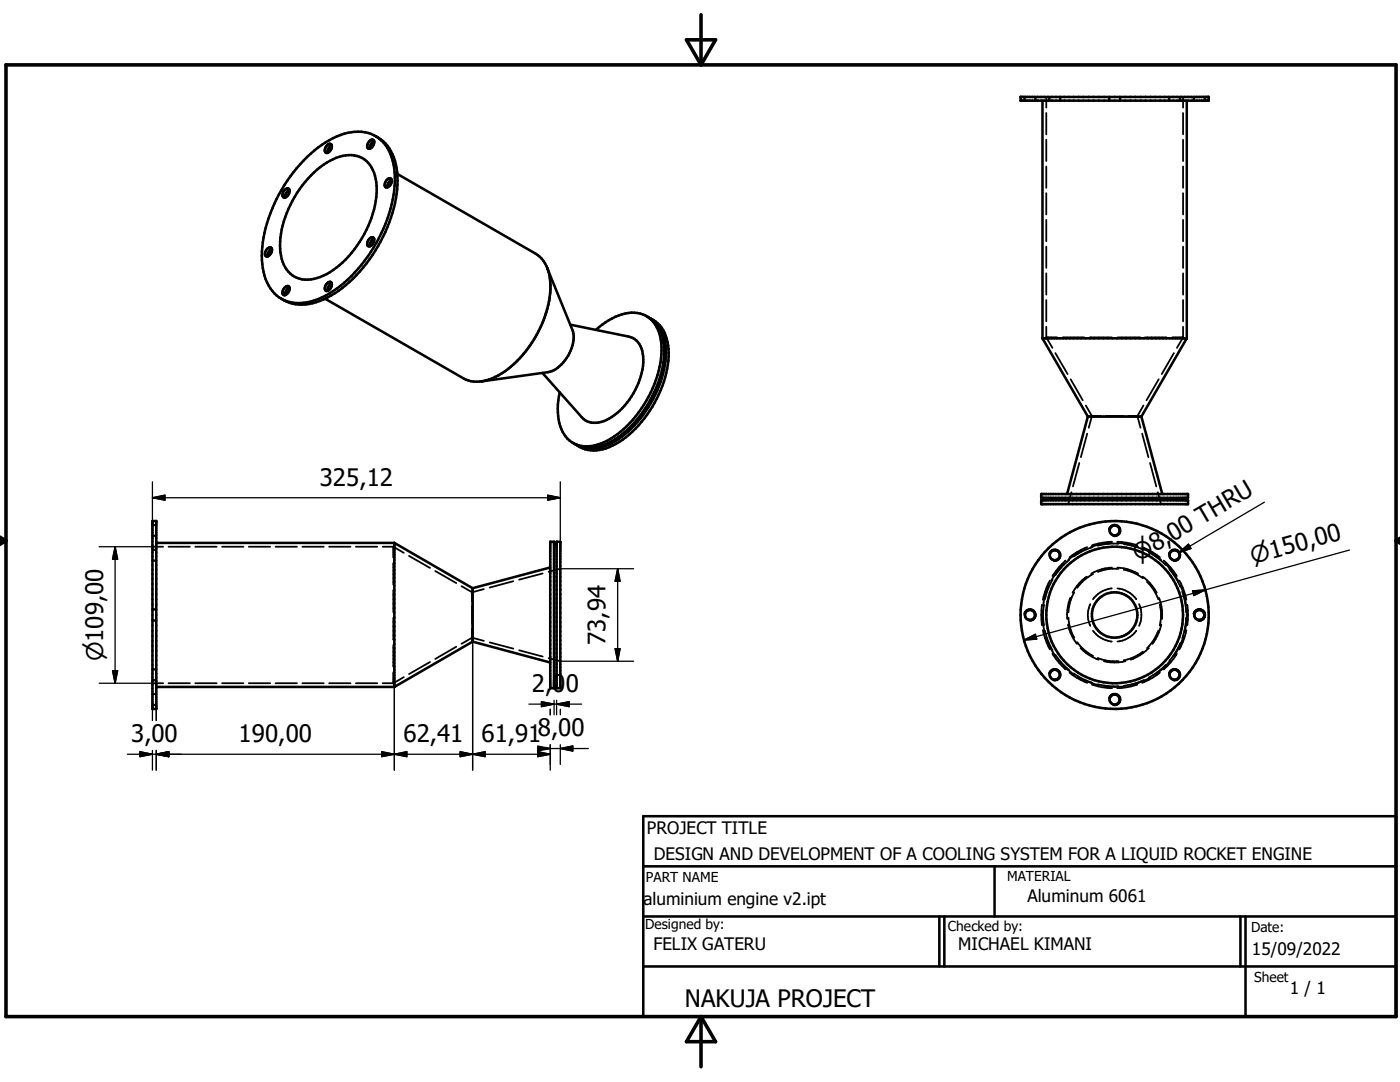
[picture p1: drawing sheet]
<svg xmlns="http://www.w3.org/2000/svg" width="279mm" height="216mm" viewBox="0 0 279 216" stroke-linecap="round" stroke-linejoin="round" font-family="sans-serif">
<g fill="none" stroke="#000" stroke-width=".36">
<path d="M204.4 19.3v.3M204.4 19.8v.3M204.5 19.3v.3M204.5 19.8v.3M206.5 19.3v.3M206.5 19.8v.3M206.7 19.3v.3M206.7 19.8v.3M208.8 19.3v2.2M209.3 19.3v.3M209.3 19.8v.3M209.5 19.3v.3"/>
<path d="M209.5 19.8v.3M211.5 19.3v.3M211.5 19.8v.3M211.7 19.3v.3M211.7 19.8v.3M221.3 19.3v.3M221.3 19.8v.3M221.5 19.3v.3M221.5 19.8v.3M223.5 19.3v.3M223.5 19.8v.3M223.6 19.3v.3"/>
<path d="M223.6 19.8v.3M233.2 19.3v.3M233.2 19.8v.3M233.4 19.3v.3M233.4 19.8v.3M235.4 19.3v.3M235.4 19.8v.3M235.6 19.3v.3M235.6 19.8v.3M236.1 19.3v2.2M238.2 19.3v.3M238.2 19.8v.3"/>
<path d="M238.3 19.3v.3M238.3 19.8v.3M240.4 19.3v.3M240.4 19.8v.3M240.5 19.3v.3M240.5 19.8v.3M208.8 22.5v4.3M208.8 27.9v4.2M208.8 33.2v4.3M208.8 38.5v4.3M236.1 22.5v4.3M236.1 27.9v4.2"/>
<path d="M236.1 33.2v4.3M236.1 38.5v4.3M109.2 53.5a14.9 14.9 0 0 1-1 11.3 20.1 20.1 0 0 1-10.1 10.8l-1.9 .5M208.8 43.9v4.2M208.8 49.2v4.3M208.8 54.5v4.3M208.8 59.9v4.2M236.1 43.9v4.2M236.1 49.2v4.3M236.1 54.5v4.3M236.1 59.9v4.2M208.8 67.3h2.2"/>
<path d="M208.8 65.2v2.1M208.8 67.3l1.2 2.1M210.6 70.5l2.5 4.1M212.1 67.3h4.3M213.7 75.7l2.4 4.2M217.5 67.3h4.4M223 67.3h4.4M228.4 67.3h4.4M231.2 75.7l-2.4 4.2M233.9 67.3h2.2M234.3 70.5l-2.4 4.1M236.1 65.2v2.1"/>
<path d="M236.1 67.3l-1.2 2.1M213.8 98.2l-.6 2.4M215.4 92.4l-1.3 4.7M216.7 80.9l1.2 2.1M217 86.5l-1.3 4.7M217.9 83h1.8M217.9 83l-.6 2.4M220.6 83h3.7M225.2 83h1.8M227 83l.6 2.4M227.9 86.5l1.3 4.7M228.2 80.9l-1.2 2.1"/>
<path d="M229.5 92.4l1.3 4.7M231.1 98.2l.6 2.4M30.4 109.6h.3M30.4 109.1h2.2M30.4 106.8h.3M30.4 104.9h.3M30.4 111.8h.3M30.4 109.8h.3M30.4 107h.3M30.4 104.7h.3M30.4 112h.3M30.9 109.6h.3"/>
<path d="M30.9 106.8h.3M30.9 104.9h.3M30.9 111.8h.3M30.9 109.8h.3M30.9 107h.3M30.9 104.7h.3M30.9 112h.3M33.6 109.1h4.3M39 109.1h4.2M44.3 109.1h4.3M49.7 109.1h4.2M55 109.1h4.3"/>
<path d="M60.3 109.1h4.3M65.7 109.1h4.3M71 109.1h4.3M76.4 109.1h2.1M78.5 109.1v2.2M78.5 112.4v4.3M78.5 117.8v4.4M78.5 109.1l2.1 1.2M81.6 110.9l4.2 2.4M86.9 113.9l4.2 2.5M92.1 117l2.1 1.2M94.2 118.2v1.8"/>
<path d="M96.6 117.5l-2.4 .7M102.4 116l-4.7 1.2M108.3 114.4l-4.7 1.3M111.8 113.5l-2.3 .6M209.3 116.8l-.6 1.6-.5 2.4M209.3 110.6a1.17 1.17 0 0 1 1.4-1 1.17 1.17 0 0 1 1 1.4 1.17 1.17 0 0 1-1.4 .9M209.5 115.8l-.6 1.4-.8 2.5M210.1 115.7l-.9 1.6-.7 2.3M212.4 112.5l-1.6 1.7-1 1.6M212.7 111.9l-1.4 1.3-1.3 1.8M213.4 111.7l-1.1 1-1.7 2.1M213.6 119.3l-.5 1.7-.1 2.5"/>
<path d="M214.4 118.2l-.7 1.6-.5 2.4M216.7 109.5l-1.8 1-1.7 1.3M216.9 115.1l-1.5 1.3-1.3 1.9M217 109.2l-2.1 1-1.5 1M218 109.2l-2 .8-1.7 1M218.1 114.6l-1.5 1-1.6 1.7M221.3 105.6a1.17 1.17 0 0 1 1.4-.9 1.17 1.17 0 0 1 .9 1.3 1.17 1.17 0 0 1-1.4 1M221.9 117.4a5.1 5.1 0 0 0-3.8 2.2M221.9 113.3l-2 .3-2.1 .9M221.9 108.4l-1.8 .1-2.4 .6M221.9 108.1l-1.8 .2-2.2 .5M223 108.1l1.8 .2 2.2 .5"/>
<path d="M223 108.4l1.8 .1 2.4 .6M223 113.3l2.1 .3 2 .9M223 117.4a5.3 5.3 0 0 1 3.8 2.2M223.2 108.5h-1.9l-2.2 .4M223.2 113.5h-1.9l-2.2 .6M224.3 113.7l2.1 .7 1.7 1M224.3 108.6l1.6 .3 2.4 .8M227.9 109.2l2.2 1 1.4 1M228 115.1l1.5 1.3 1.3 1.9M228.1 109.5l1.9 1 1.8 1.3M228.9 116.1l1.4 1.7 .9 1.8M229.3 110.2h.1"/>
<path d="M229.3 110.2l2.3 1.6 1 .9M231.3 119.3l.5 1.7 .1 2.5M232.2 111.9l1.4 1.3 1.3 1.8M232.5 112.5l1.6 1.7 1 1.6M233.3 110.6a1.17 1.17 0 0 1 1.3-1 1.17 1.17 0 0 1 1 1.4 1.17 1.17 0 0 1-1.4 .9M233.3 113.5l1.3 1.8 .9 1.8M235.4 115.8l1 2.3 .4 1.6M235.6 116.8l.8 2.4 .3 1.6M235.9 118.1l.6 2.3 .2 1.8M30.4 138.4h.3M30.4 123.9h.3M30.4 135.8h.3"/>
<path d="M30.4 136.3h2.2M30.4 138.6h.3M30.4 123.7h.3M30.4 121.7h.3M30.4 135.6h.3M30.4 133.6h.3M30.4 121.5h.3M30.4 133.5h.3M30.9 138.4h.3M30.9 123.9h.3M30.9 135.8h.3M30.9 138.6h.3"/>
<path d="M30.9 123.7h.3M30.9 121.7h.3M30.9 135.6h.3M30.9 133.6h.3M30.9 121.5h.3M30.9 133.5h.3M33.6 136.3h4.3M39 136.3h4.2M44.3 136.3h4.3M49.7 136.3h4.2M55 136.3h4.3M60.3 136.3h4.3"/>
<path d="M65.7 136.3h4.3M71 136.3h4.3M76.4 136.3h2.1M78.5 123.3v4.3M78.5 128.7v4.4M78.5 134.2v2.1M80.6 135.1l-2.1 1.2M85.8 132.1l-4.2 2.4M91.1 129l-4.2 2.5M94.2 120.9v3.6M94.2 125.4v1.8M94.2 127.2l2.4 .7"/>
<path d="M94.2 127.2l-2.1 1.3M97.7 128.2l4.7 1.2M103.6 129.8l4.7 1.2M109.5 131.3l2.3 .6M204.4 122.5a1.17 1.17 0 0 1 1.4-.9 1.17 1.17 0 0 1 .9 1.3 1.17 1.17 0 0 1-1.3 1M207.9 120.7l-.1 2 .1 2.1M208.1 121.9v2l.4 2.2M208.1 125.7l.8 2.5 .6 1.4M208.4 120.6l-.2 2.1 .2 2.1M208.5 125.8l.7 2.3 .9 1.7M208.8 127.1l.8 2.1 1 1.7M209.3 134.4a1.17 1.17 0 0 1 1.4-.9 1.17 1.17 0 0 1 1 1.4 1.17 1.17 0 0 1-1.4 .9"/>
<path d="M210 130.4l1.3 1.8 1.4 1.4M210.6 130.6l1.7 2.1 1.1 1M211.3 131.8l1.7 1.8 1.4 1M213.2 124.6l.7 2.3 1 1.6M213.2 123.2l.5 2.4 .7 1.6M213.4 134.2l1.5 1 2.1 1.1M214.3 134.4l1.7 1 2 .9M215 128.1l1.6 1.8 1.5 1M215.3 135.2l1.7 .8 2.3 .7M215.7 129.3l1.7 1.4 1.9 .9M217.6 120.5a5 5 0 0 0 0 4.4M217.9 136.6l2.2 .5 1.8 .2"/>
<path d="M218.1 125.8a5.5 5.5 0 0 0 3.8 2.2M219.1 136.5l2.2 .4h1.9M219.1 131.3l2.2 .6h1.9M220.3 131.9l2.1 .3 2.2-.3M220.3 136.9l2.1 .2 2.2-.2M221.3 139.4a1.17 1.17 0 0 1 1.4-1 1.17 1.17 0 0 1 .9 1.4 1.17 1.17 0 0 1-1.4 .9M226.8 125.8a5.3 5.3 0 0 1-3.8 2.2M227 136.6l-2.2 .5-1.8 .2M227.3 120.5a5.4 5.4 0 0 1 0 4.4M228.1 130l-1.7 1.1-2.1 .7M228.3 135.7l-1.5 .6-2.5 .5M229.3 129.3l-1.2 1-2.4 1.3"/>
<path d="M229.3 135.2h.1M229.6 135.2l-1.7 .8-2.3 .7M231.2 125.8l-.9 1.9-1.4 1.6M231.5 120.6l.2 2.1-.2 2.1M231.5 134.2l-1.4 1-2.2 1.1M231.8 124.6l-.8 2.3-1 1.6M232.6 132.7l-1 .9-2.3 1.6M233.3 134.4a1.17 1.17 0 0 1 1.3-.9 1.17 1.17 0 0 1 .9 1.4 1.17 1.17 0 0 1-1.3 .9M233.6 131.8l-1.7 1.8-1.4 1M234.9 130.4l-1.3 1.8-1.4 1.4M235.5 128.3l-.9 1.9-1.3 1.7M236.1 127.1l-.8 2.1-1.1 1.7"/>
<path d="M236.7 123.2l-.2 1.8-.6 2.4M236.8 125.7l-.4 1.6-1 2.3M236.8 121.9v2l-.4 2.2M236.9 120.7l.2 2-.2 2.1M238.2 122.5a1.17 1.17 0 0 1 1.3-.9 1.17 1.17 0 0 1 1 1.3 1.17 1.17 0 0 1-1.3 1M30.4 140.6h.3M30.4 140.8h.3M30.9 140.6h.3M30.9 140.8h.3"/>
</g>
<g fill="none" stroke="#000" stroke-width=".51">
<path d="M203.7 19.3h37.5v.8h-37.5zM56.8 37.9a.55 .55 0 0 1 .8-.2 .55 .55 0 0 1 .1 .8 .89 .89 0 0 1-1.3 .8v-.8zM57.8 37.9a1.41 1.41 0 0 0-.9 1.5M61.3 31.3a15.6 15.6 0 0 1 10.2-5 6.9 6.9 0 0 1 6.9 5.8 22.1 22.1 0 0 1-2.3 14.5 26 26 0 0 1-12.6 13.1 8 8 0 0 1-8.3-.7 10.1 10.1 0 0 1-3-8 29.7 29.7 0 0 1 9.1-19.7zM62.1 35a12.2 12.2 0 0 1 7.5-4.1 5.2 5.2 0 0 1 5.4 4.8 18.4 18.4 0 0 1-3.8 13.3 15.7 15.7 0 0 1-8.5 6.6 5.2 5.2 0 0 1-6.6-4.6 18.5 18.5 0 0 1 3.7-13.3zM65.3 29a.55 .55 0 0 1 .8-.2 .55 .55 0 0 1 .1 .8 .97 .97 0 0 1-1.2 .8 1.11 1.11 0 0 1 .3-1.4zM66.2 29a1.5 1.5 0 0 0-.8 1.5M73.7 28.2a.54 .54 0 0 1 .9-.2 .54 .54 0 0 1 0 .8 .86 .86 0 0 1-1.2 .7l-.1-.5zM74.7 28.2a1.47 1.47 0 0 0-.9 1.5M74.9 27.1a8.8 8.8 0 0 1 4.4 8.1 28.1 28.1 0 0 1-6.2 17.4 21.2 21.2 0 0 1-10.7 7.9 7.6 7.6 0 0 1-6.3-.9M77.2 35.9a.55 .55 0 0 1 .8-.2 .55 .55 0 0 1 .1 .8 .92 .92 0 0 1-1.3 .7v-.7zM78.2 35.9a1.51 1.51 0 0 0-.9 1.5"/>
<path d="M79.3 34.7l27.6 15.9a7 7 0 0 1 2.9 6.4 22.3 22.3 0 0 1-10.3 17.9 7.1 7.1 0 0 1-7 .6l-27.6-15.9M208 20.1v47.4M236.8 20.1v47.4M53.3 49.6a.51 .51 0 0 1 .7-.2 .51 .51 0 0 1 .3 .7 .92 .92 0 0 1-1.3 .9l-.1-.5zM54.3 49.7a1.47 1.47 0 0 0-.9 1.5M56.8 57.4a.55 .55 0 0 1 .8-.2 .55 .55 0 0 1 .1 .8 1 1 0 0 1-1.2 .8 1.11 1.11 0 0 1 .3-1.4zM57.8 57.4a1.5 1.5 0 0 0-.9 1.5M65.3 56.5a.55 .55 0 0 1 .8-.2 .55 .55 0 0 1 .1 .9 .97 .97 0 0 1-1.2 .8 1.11 1.11 0 0 1 .3-1.5zM66.2 56.6a1.5 1.5 0 0 0-.8 1.4M73.7 47.6a.54 .54 0 0 1 .9-.2 .54 .54 0 0 1 0 .9 .89 .89 0 0 1-1.2 .7l-.1-.6zM74.7 47.7a1.47 1.47 0 0 0-.9 1.4M109.2 53.4v.1"/>
<path d="M109.2 53.5h.1M109.2 53.5l5 12.3a7.2 7.2 0 0 1-2.1 6.9l-1.2 1-1.5 .6-13.4 1.8M113.8 64.8l11.6 2.4a3.9 3.9 0 0 1 3 3.9 14.3 14.3 0 0 1-7.9 12.9 3.8 3.8 0 0 1-4.4-.7l-7.8-8.9M118.9 65.8a10.9 10.9 0 0 1 8.3-3.3 6.2 6.2 0 0 1 5.1 5.2 18.1 18.1 0 0 1-2.6 12.7 19 19 0 0 1-9 8.3M129.2 63.2a7.6 7.6 0 0 1 2.8 6.8 22.8 22.8 0 0 1-10.8 17.9 6.8 6.8 0 0 1-7.5 0 8.4 8.4 0 0 1-2.4-7.2l.4-2.4M129.7 63.5a6.9 6.9 0 0 1 3.2 6.2 22.6 22.6 0 0 1-10.8 18.7 7 7 0 0 1-7 .4M129.9 63.6a6.7 6.7 0 0 1 3.5 6 22.5 22.5 0 0 1-7.2 16.5 12.3 12.3 0 0 1-7.8 3.8l-1.6-.3-1.6-.7M132.5 68.4a21.2 21.2 0 0 1-5.4 15.3 17.4 17.4 0 0 1-6.4 5M208 67.5h28.8M208 67.5l9.1 15.6M236.8 67.5l-9 15.6M114.3 88.4a6.5 6.5 0 0 0 6.4 .3"/>
<path d="M207.8 98.6h29.3v.7h-29.3zM207.8 99.8h29.3v.8h-29.3zM208.2 99.3v.5M217.1 83.1h10.7M217.1 83.1l-4.1 15.5M227.8 83.1l4.2 15.5M236.7 99.3v.5M30.4 104h.8v37.5h-.8zM31.2 108.3h47.5M78.7 108.3v28.8M78.7 108.3l15.6 9.1M94.3 117.4v10.6"/>
<path d="M109.8 108.1h.8v29.2h-.8zM109.8 113.2l-15.5 4.2M110.6 108.5h.5M111.1 108.1h.7v29.2h-.7zM31.2 137.1h47.5M94.3 128l-15.6 9.1M94.3 128l15.5 4.2M110.6 136.9h.5M128.4 162.9h150.2v40h-150.2zM128.4 172.9h150.2M198.5 172.9v10M128.4 192.8h150.2"/>
<path d="M128.4 182.9h150.2M187.5 182.9v9.9M188.5 182.9v9.9M247.6 182.9v9.9M248.6 182.9v20"/>
<circle cx="210.5" cy="110.8" r="1"/>
<circle cx="222.5" cy="105.8" r="1"/>
<circle cx="234.4" cy="110.8" r=".99"/>
<circle cx="205.5" cy="122.7" r="1.01"/>
<circle cx="210.5" cy="134.6" r="1"/>
<circle cx="222.4" cy="122.7" r="18.8"/>
<circle cx="222.5" cy="139.6" r="1"/>
<circle cx="222.5" cy="122.7" r="4.5"/>
<circle cx="222.5" cy="122.7" r="13.6"/>
<circle cx="234.4" cy="134.6" r="1"/>
<circle cx="239.3" cy="122.7" r="1"/>
</g>
<g fill="#000">
<circle cx="217.5" cy="67.3" r=".18"/>
<circle cx="227.4" cy="67.3" r=".18"/>
</g>
<path d="M1.2 12.9h277.4v190h-277.4zM137 7.9h5.8l-2.9 5zM139.9 2.9v10M-.1 107.9h1.3M-.1 107.2l1.3 .7M1.2 107.9l-1.2 .7M278.6 107.9h.8M278.6 107.9l.8 .5M279.4 107.4l-.8 .5M139.9 202.9v10M139.9 202.9l2.9 5h-5.8z" fill="none" stroke="#000" stroke-width=".71"/>
<g fill="none" stroke="#000" stroke-width=".25">
<path d="M30.4 99.3h81.4M30.4 99.3l2.5-.5v1zM30.4 96.1v7.9M109.3 98.8l2.5 .5-2.5 .5zM111.8 96.1v12M19.8 109.1h10.6M23 109.1v27.2M23 109.1l.5 2.5h-1zM111.8 113.5h14.6M123.3 113.5v18.4M123.3 113.5l.5 2.5h-1zM235.3 110.3l1.9-1.7 .5 .8z"/>
<path d="M238 117.9l2.6-.2-2.3 1.1zM240.6 117.7l-36.2 10M252.3 100.2l-17 10.1M269.3 109.8l-28.7 7.9M19.8 136.3h10.6M22.5 133.8h1l-.5 2.5zM78.7 137.1v16.6M94.3 128v25.7M109.8 132.2v1.6M110.6 139.7v2.9M111.1 139.7v2.9M111.8 131.9h14.6"/>
<path d="M122.8 129.5h1l-.5 2.4zM204.4 127.7l2.2-1.1 .3 .9zM25.4 150.5h84.4M27.9 150l2.5 .5-2.5 .5zM30.4 141.5v2.3M30.4 149.7v4M31.2 150.5l2.5-.5v1zM31.2 141.5v2.3M31.2 149.7v4M76.2 150l2.5 .5-2.5 .5zM78.7 150.5l2.5-.5v1zM91.8 150l2.5 .5-2.5 .5z"/>
<path d="M94.3 150.5l2.5-.5v1zM105.6 140.5h10.5M107.3 149.7v.2l.7-.2M107.3 150l2.5 .5-2.5 .5zM108.1 140l2.5 .5-2.5 .5zM108.8 149.4h8.6M108.8 149.2l1 .2-1 .2M109.8 141.5v1.1M109.8 148.6v5.1M111.1 140.5l2.5-.5v1zM111.8 141.5v1.1M111.8 148.6v3.9"/>
<path d="M111.8 149.4l2.5-.5v1z"/>
</g>
<g fill="#000" stroke="#000" stroke-width=".25">
<path d="M30.4 99.3l2.5-.5v1zM109.3 98.8l2.5 .5-2.5 .5zM23 109.1l.5 2.5h-1zM123.3 113.5l.5 2.5h-1zM235.3 110.3l1.9-1.7 .5 .8zM238 117.9l2.6-.2-2.3 1.1zM22.5 133.8h1l-.5 2.5zM122.8 129.5h1l-.5 2.4zM204.4 127.7l2.2-1.1 .3 .9zM27.9 150l2.5 .5-2.5 .5zM31.2 150.5l2.5-.5v1zM76.2 150l2.5 .5-2.5 .5z"/>
<path d="M78.7 150.5l2.5-.5v1zM91.8 150l2.5 .5-2.5 .5zM94.3 150.5l2.5-.5v1zM107.3 148.9l2.5 .5-2.5 .5zM107.3 150l2.5 .5-2.5 .5zM108.1 140l2.5 .5-2.5 .5zM111.1 140.5l2.5-.5v1zM111.8 149.4l2.5-.5v1z"/>
</g>
<g font-size="4.8">
<text x="63.8" y="96.9">325,12</text>
<text x="120.9" y="128.7" transform="rotate(-90 120.9 128.7)">73,94</text>
<text x="106.1" y="138.1">2,00</text>
<text x="26.2" y="148.1">3,00</text>
<text x="47.6" y="148.1">190,00</text>
<text x="80.5" y="148.1">62,41</text>
<text x="96.1" y="148.1">61,918,00</text>
<text x="136.7" y="200.9">NAKUJA PROJECT</text>
</g>
<g font-size="4.6">
<text x="227.2" y="112.2" transform="rotate(-31 227.2 112.2)">n8,00 THRU</text>
<text x="250.1" y="112.6" transform="rotate(-15 250.1 112.6)">n150,00</text>
<text x="20.6" y="132" transform="rotate(-90 20.6 132)">n109,00</text>
</g>
<g font-size="3.4">
<text x="129.1" y="166.4">PROJECT TITLE</text>
<text x="130.5" y="171.7">DESIGN AND DEVELOPMENT OF A COOLING SYSTEM FOR A LIQUID ROCKET ENGINE</text>
<text x="128.4" y="180.6">aluminium engine v2.ipt</text>
<text x="205.1" y="180">Aluminum 6061</text>
<text x="130.4" y="189.6">FELIX GATERU</text>
<text x="191.2" y="189.6">MICHAEL KIMANI</text>
<text x="249.9" y="190.5">15/09/2022</text>
<text x="257.4" y="198.2">1 / 1</text>
</g>
<g font-size="2.7">
<text x="128.9" y="175.9">PART NAME</text>
<text x="201" y="175.9">MATERIAL</text>
<text x="128.8" y="185.3">Designed by:</text>
<text x="189.2" y="185.8">Checked by:</text>
<text x="249.7" y="186">Date:</text>
<text x="250.3" y="196">Sheet</text>
</g>
</svg>
